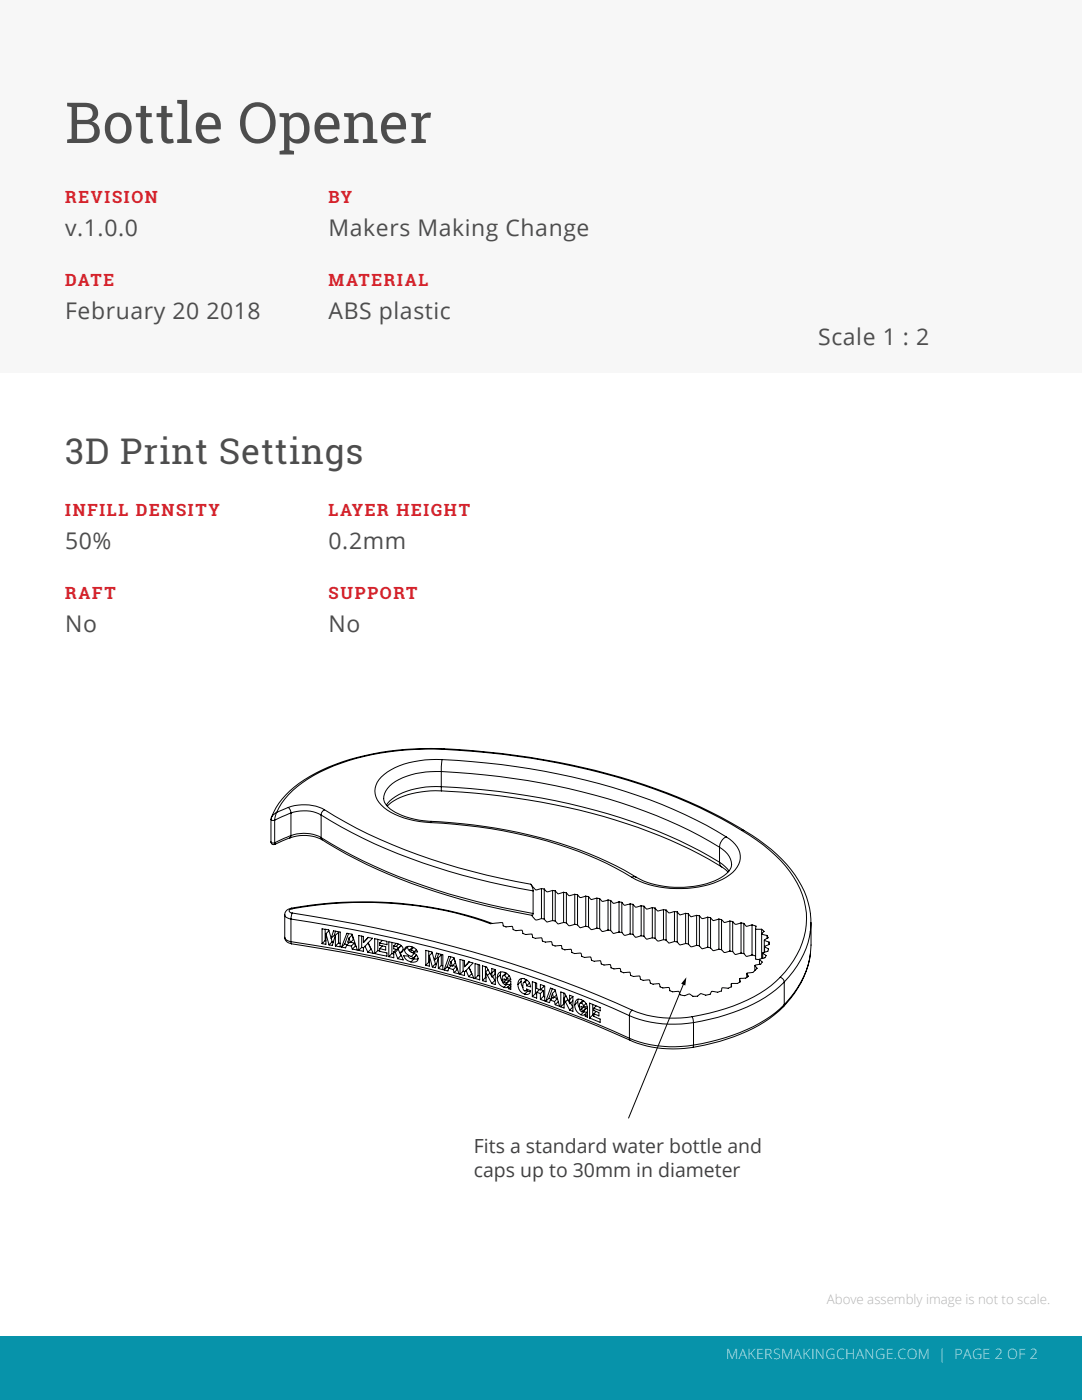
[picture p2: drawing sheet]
<svg xmlns="http://www.w3.org/2000/svg" width="216mm" height="279mm" viewBox="0 0 216 279" stroke-linecap="round" stroke-linejoin="round" font-family="sans-serif">
<path d="M0 0h215.9v74.4h-215.9z" fill="#f7f7f7"/>
<path d="M0 266.7h215.9v12.7h-215.9z" fill="#0793aa"/>
<path d="M137 195l-.3 1.7-.8-.4z" fill="#000"/>
<g fill="none" stroke="#000" stroke-width=".2">
<path d="M88.1 154a15.7 15.7 0 0 0-9.8 2.4 3.3 3.3 0 0 0-1.6 3.7 7.7 7.7 0 0 0 5.1 3.2l1.8 .4 2.4 .2M88.1 154a129.3 129.3 0 0 1 47.4 10.7l4.2 2.1 3.9 2.3M88.1 157a128.5 128.5 0 0 1 47.4 10.7l4.2 2.1 3.9 2.3M88.1 157v.8M88.1 157a14.6 14.6 0 0 0-10.3 2.8l-.7 .9M88.1 154v3M88.1 157.8a134.1 134.1 0 0 1 45.6 9.9l5.9 2.8 4.4 2.5M88.1 157.8a17.4 17.4 0 0 0-10 2.4l-.8 .7M88.2 151.6a17.4 17.4 0 0 0-11.5 3 3.9 3.9 0 0 0 0 6.6 16.3 16.3 0 0 0 9.2 3M88.2 151.6a135.8 135.8 0 0 1 46.2 9.9l2.3 1.1a67.7 67.7 0 0 1 8.2 4.4M88.2 151.6l-.1 2.4M88.6 149.6a51.7 51.7 0 0 0-24.8 4.5 17.4 17.4 0 0 0-8.6 8"/>
<path d="M88.6 149.6a141.2 141.2 0 0 1 48.9 10.6l6.5 3.2 4 2.3M88.6 149.4a52.1 52.1 0 0 0-25.6 4.9 17.7 17.7 0 0 0-8.8 8.7l-.1 .2M88.6 149.4a141.3 141.3 0 0 1 49.1 10.7l6.2 3 4.5 2.6M88.6 149.4v.2M54.1 168a.55 .55 0 0 0 .3 .5 .55 .55 0 0 0 .6 0M54.1 163.5a.51 .51 0 0 0 .7 .2M54.1 168l.3 .2h.4M54.1 163.5v4.5M54.1 163.2v.3M54.8 168.2l.2 .3M54.8 163.7v4.5M55.2 162.1l-.4 1.6"/>
<path d="M55.2 162.1l-.8 .6-.3 .5M57.5 161.1a9.2 9.2 0 0 1 7.3 .5M57.5 161.1l-2.3 1M57.5 161.1l.4 .5 .2 .7M57.8 167.2l-2.8 1.3M57.8 167.2a8 8 0 0 1 6.5 .4M58.1 162.3l-3.3 1.4M58.1 166.8l-3.3 1.4M58.1 162.3a7.4 7.4 0 0 1 6 .4M58.1 166.8a7.4 7.4 0 0 1 6 .4M58.1 166.8l-.3 .4M58.1 162.3v4.5"/>
<path d="M64.1 162.7a110.4 110.4 0 0 0 36.5 14l5.8 1.1M64.1 167.2a114.5 114.5 0 0 0 39.4 14.5l2.9 .6M64.1 167.2l.2 .4M64.1 162.7v4.5M64.3 167.6a108.9 108.9 0 0 0 35.4 13.8l6.5 1.3M64.8 161.6a109 109 0 0 0 35.2 13.7l5.9 1.2M64.8 161.6a1.18 1.18 0 0 0-.7 1.1M85.9 164.2a92.8 92.8 0 0 1 35.1 8.1l5.1 2.8M86 163.9a95.1 95.1 0 0 1 35.2 8.1l3.4 1.7 2.4 1.4M86 163.9l-.1 .3M105.9 176.5l1 1.1 1.1-.3M105.9 176.5l.5 1.3"/>
<path d="M106.4 177.8v4.5M108 177.3l.6 .1M108 177.3v6M108.6 177.4l.5 .6 1.2-.3M108.6 177.4v6M110.3 177.7l.5 .1M110.3 177.7v6M110.8 177.8l.5 .6 1.2-.3M110.8 177.8v6M112.5 178.1l.5 .1M112.5 178.1v6M113 178.2l.5 .6 1.2-.3"/>
<path d="M113 178.2v6M114.7 178.5l.5 .1M114.7 178.5v6M115.2 178.6l.5 .5 1.2-.3M115.2 178.6v6M116.9 178.8l.5 .1M116.9 178.8v6.1M117.4 178.9l.6 .6 1.1-.3M117.4 178.9v6.1M119.1 179.2l.6 .1M119.1 179.2v6M119.7 179.3l.5 .6 1.1-.3"/>
<path d="M119.7 179.3v6M121.3 179.6l.6 .1M121.3 179.6v6M121.9 179.7l.5 .6 1.1-.3M121.9 179.7v6M123.5 180l.6 .1M123.5 180v6M126.1 175.1l.4-.1 .5 .1M143.6 169.1a4 4 0 0 1 2.4 3.7 4.4 4.4 0 0 1-2.7 2.7 19.1 19.1 0 0 1-16.3-.4M143.6 172.1l.1 .5 .3 .4M143.6 172.1l1.1 .9 .8 .8M143.6 169.1v3"/>
<path d="M144 173l1.3 1M144.9 167a4.6 4.6 0 0 1 2.7 4.9 6.7 6.7 0 0 1-4.3 4 21.6 21.6 0 0 1-16.5-.4l-.7-.4M144.9 167a2.46 2.46 0 0 0-1.3 2.1M148 165.7a28.9 28.9 0 0 1 11.1 10.5 14.8 14.8 0 0 1-1.6 16.6l-1.8 2.2M148 165.7h.4M148.4 165.7a28.5 28.5 0 0 1 12.1 12.2l.8 2.3 .4 2.1M56.8 187.1l.1 .5 .4 .4 .9 .4M56.8 182.6a1.12 1.12 0 0 0 1.3 .8M56.8 187.1a1.16 1.16 0 0 0 1.3 .8M56.8 182.6v4.5M58.1 183.4a252.6 252.6 0 0 1 67.5 19.3M58.1 187.9a252.6 252.6 0 0 1 67.5 19.3"/>
<path d="M58.1 187.9l.1 .5M58.1 183.4v4.5M58.1 181.3a78.8 78.8 0 0 1 40.1 3M58.1 181.3h-.2a1.29 1.29 0 0 0-1.1 1.3M58.1 181.3l.2 .1M58.2 188.4a255.4 255.4 0 0 1 67.6 19.2M58.3 181.4a77.5 77.5 0 0 1 39.5 2.9l2.5-.2 .1 .7 .6 .2 1.2-.1 .2 .6 .5 .2 1.2-.1 .2 .7 .6 .2 1.2-.1 .2 .7 .5 .2 1.2-.1 .2 .6 .6 .2 1.2-.1 .2 .7 .6 .2 1.2-.1 .2 .6 .5 .3 1.2-.2 .2 .7 .6 .2 1.2-.1 .2 .7 .5 .2 1.2-.1 .2 .6 .6 .3 1.2-.2 .2 .7 .5 .2 1.3-.1 .1 .6 .6 .3 1.2-.1 .2 .6 .5 .2 1.3-.1 .1 .7 .6 .2 1.2-.1 .2 .6 .5 .3 1.3-.1 .2 .6 .5 .2 1.3-.1 .1 .6 .6 .3 1.2-.1 .2 .6 .5 .2 1.2-.1 .2 .7a2.11 2.11 0 0 0 1.9-.1h.1a1.52 1.52 0 0 0 2.3-.1h.1a1.77 1.77 0 0 0 1.8 0l.2-.5h.2a2.5 2.5 0 0 0 1.7 0l.2-.7 1.2 .1a.65 .65 0 0 0 .6-.9h1.3l.5-.4-.1-.4v-.2l.1-.1a2.14 2.14 0 0 0 1.6-.4l-.3-.6 .7-.1a1.06 1.06 0 0 0 1.1-.6l.3-.3-.5-.5 1.2-.3 .3-.4-.6-.6 .6-.1a.64 .64 0 0 0 .8-.6l-.7-.5 1-.4 .1-.4-.7-.5 .9-.4M58.3 181.4l-.5 .1-.1 .3 .4 .4h.2M58.3 182.2a255.7 255.7 0 0 1 67.9 19.4M58.3 182.2l-.2 1.2M64.9 187.7h.1M64.9 185.5v2.2"/>
<path d="M64.9 187.7l-.6 .6M65 186.4v2.1l-.7-.2M65 186.4l.7 2.2M65.7 185.7l-.7 .7M66.1 187.2l.5-1.4 1.3 .2v3l-1-.2M66.1 187.2l-.5-1.6-1.3-.2v2.9M66.1 187.2l.2 .8M66.3 188h.2M66.3 188l-.6 .6M66.9 186.7l-.6 2-.6-.1M66.9 186.7v2.1M66.9 186.7l.6-.6v2.1"/>
<path d="M67 185.8l-.3 .9-.6 .5M67.5 188.2l.4 .1M67.5 188.2l-.6 .6M68.2 189l1-2.7h.1l1 .1 1 3.2-1-.2M68.8 188.4l.5 .1M68.8 188.4l-.6 .6M69.2 188.6l-.2 .6-.8-.2M69.2 188.6l.9 .2M69.5 186.3l-.7 2.1M69.6 187.2l-.2 .8 .5 .1M69.6 187.2l.7-.6 .2 .9-.6 .6M69.6 187.2l.3 .9"/>
<path d="M69.7 188.1l-.5 .5M69.9 188.1l.8 .1M70.1 188.8l.2 .6M70.7 188.2l.2 .6M70.7 188.2l-.6 .6M70.9 188.8l.2 .1M70.9 188.8l-.6 .6M71.6 189.7l.9 .1v-.6l.9-1 .6 1.2-.6 .6M72.2 189.1h.3M72.2 186.8v2.3M72.2 189.1l-.6 .6M72.5 188.1l.9-1 .9 .1-.8 .9 1 2.2-1.1-.3"/>
<path d="M72.5 188.1v-1.2l-.9-.2v3M72.8 188.9l.6 1.1M73.5 187.1l-1 1M75.4 189.7l.4 .1M75.4 187.5v2.2M75.4 189.7l-.6 .6M75.8 188.2v.5l1.2 .2v.7l-1.2-.3M75.8 188.2l1.4 .3v-.6l-2.4-.6v3M75.8 189.3v.6l1.4 .3v.6l-2.4-.5M76.3 187.7l-.5 .5M76.3 188.8l-.5 .5M78.2 190.3l.4 .1"/>
<path d="M78.2 188.1v2.2M78.2 190.3l-.6 .6M78.6 190v1.1l-1-.2M78.6 190l.3 .1M78.6 188.8l.4 .1M78.6 188.8v.6l.6 .1 .2-.2M78.9 190.1l.5 1.2M78.9 190.1l.6-.7 .5 1.3M79 188.9l.4 .2v.2M79.1 188.3l-.5 .5M79.1 189.5l-.5 .5M79.5 188.4l-.5 .5"/>
<path d="M79.9 190.1l.6 1.5-1.1-.3M79.9 190.1a.83 .83 0 0 0 .6-.8 .83 .83 0 0 0-.7-.8l-2.2-.5v2.9M80 188.8l-.6 .6M80 190.7h.1M80 190.7l-.6 .6M80.1 188.7l-.7 .6M80.4 189.6l-.5 .5M80.7 189.6a1.04 1.04 0 0 1 1.7-.6 1.45 1.45 0 0 1 .9 1h-.7M80.7 189.6v.1a1.58 1.58 0 0 0 1.4 1.2M81.3 189l.4 .7M81.3 189l-.6 .6M81.3 188.9v.1"/>
<path d="M81.7 189.7l.1 .1a2.1 2.1 0 0 1 1.6 1.5v.3a1.18 1.18 0 0 1-1.4 .4M82 189.6l-.3 .1M82 189.6l.6 .4M82.1 190.9l.4 .3M82.2 190.1l.5 .2-.6 .6M82.3 189l-.6 .6M82.5 191.2v.1a.65 .65 0 0 1-1-.5l-1-.1a1.83 1.83 0 0 0 1.5 1.3M82.5 191.2l.6-.6-.7 .7 .2 .1M82.5 189.1l-.5 .5M82.6 191.4h.8M82.6 191.4l-.6 .6M83.1 189.5l-.5 .5"/>
<path d="M85.6 192l.1 .1M85.6 189.8v2.2M85.6 192l-.6 .6M85.7 190.7v2.1l-.7-.2M85.7 190.7l.6 2.3M86.3 190.2l-.6 .5M86.7 191.7l.4-1.5 1.3 .4v2.9l-.9-.2M86.7 191.7l-.5-1.7-1.2-.3v2.9M86.7 191.6l.2 .8M86.9 192.4h.2M86.9 192.4l-.6 .6M87.5 191.1l-.6 2-.6-.1"/>
<path d="M87.5 191.1v2.2M87.5 191.1l.6-.5v2.1M87.5 190.3l-.2 .8-.6 .6M88.1 192.7h.3M88.1 192.7l-.6 .6M88.6 193.6l1-2.7 .7 .1 .3 .1 1 3.3-1-.3M89.2 193l.5 .1M89.2 193l-.6 .6M89.5 193.2l-.1 .6-.8-.2M89.5 193.2l.9 .3M89.9 191l-.7 2M90 191.9l-.2 .7 .4 .2"/>
<path d="M90 191.9l.6-.6 .3 .9-.7 .6M90 191.9l.2 .9M90.1 192.7l-.6 .5M90.3 192.7l.8 .2M90.4 193.5l.2 .6M91.1 192.9l.1 .6-.6 .6M91.1 192.9l-.7 .6M91.8 194.4l.9 .3v-.7l.9-.9 .5 1.2-.6 .6M92.4 193.8l.3 .1M92.4 191.6v2.2M92.4 193.8l-.6 .6M92.7 192.9l.9-1 .8 .3-.8 .8 .9 2.2-1-.3"/>
<path d="M92.7 192.9v-1.2l-.9-.2v2.9M93 193.7l.5 1.2M93.6 192l-.9 .9M94.8 192.3l.9 .3v3l-.9-.3zM95.4 194.7l.3 .1M95.4 194.7l-.6 .6M95.4 192.5v2.2M96.9 195.1h.1M96.9 192.9v2.2M96.9 195.1l-.6 .6M96.9 194l.1 1.9-.7-.2M96.9 194l.4 .7"/>
<path d="M97.3 194.7l.8 1.6M97.4 193.5l-.5 .5M97.8 194.2l-.5 .5M98.1 194.2v-.9l.7 .2v3l-.7-.2M98.1 194.2l.1 .8M98.2 195l-1.1-2-.8-.3v3M98.3 194.9l.4 .8M98.7 193.6l-.6 .6M98.7 193.5v.1M98.7 193.6l.1 .8-.6 .6M98.7 195.7h.1M98.7 195.7l-.6 .6"/>
<path d="M99.2 195.2l.1-.7a1.26 1.26 0 0 1 2.1 0l.5 1-.8-.2M99.2 195.2a1.96 1.96 0 0 0 1.3 1.8M99.8 194.6l.1 .6 .3 .6M99.8 194.6l-.6 .6M99.9 194l-.1 .6M100.6 196v-.6l1.3 .4v1.6l-.4-.1M100.6 196l.5 .2M100.7 194.7h-.2a1.07 1.07 0 0 0 .3 1.8l.3-.3M100.7 194.7l.4 .6M101 194.2l-.7 .6M101.1 195.5l-.5 .5M101.1 194.3l-.4 .4"/>
<path d="M101.2 196.5l.7-.1-.6 .6M101.2 196.5l-.7 .5M101.3 197l-.2 .1-.6-.1M101.3 197l.2 .3M101.6 195.7l-.5 .5M101.6 195.8l-.6 .6 .2 .1M101.6 194.8l-.5 .5M101.9 196.9l-.4 .4M103.3 196.5a.95 .95 0 0 1 .3-1 .95 .95 0 0 1 1-.2 1.73 1.73 0 0 1 1.3 1.6l-.8-.2M103.3 196.5a1.96 1.96 0 0 0 1.4 1.9M104 195.9v.6l.3 .6M104 195.9l-.7 .6"/>
<path d="M104.1 195.3l-.1 .6M104.7 196l.3 .3 .1 .4M104.7 196h-.1a1.18 1.18 0 0 0 .2 1.8l.3-.4 .8 .3a.8 .8 0 0 1-1.2 .7M105 195.5l-.5 .6M105 197.7l.3 .1M105.1 195.6l-.4 .4M105.2 197.4l-.2 .3M105.3 197.8h.5M105.3 197.8l-.6 .6M105.7 196.2l-.6 .5M106 182.6l.9 1 1.1-.3M106.4 182.3l-.2 .3"/>
<path d="M106.8 198.3l.3 .1M106.8 196.1v2.2M106.8 198.3l-.6 .6M107.1 198v1.2l-.9-.3M107.1 198l.7 .3M107.6 197.5l-.5 .5M107.8 197.5l-.7-.2v-1.1l-.9-.3v3M107.8 197.5v-1l.9 .3v3l-.9-.3M107.8 198.3v1.2M107.9 197.5l.5 .2M108 183.3l.6 .1M108.4 198.8l.3 .1"/>
<path d="M108.4 196.7v.2l-.6 .6M108.4 197.7v1.1M108.4 198.8l-.6 .7M108.4 197.7l-.6 .6M108.6 183.4l.6 .6 1.1-.3M108.9 199.8l.9-2.6h.2l.8 .3 .9 3.3-.9-.3M109.5 199.2l.5 .2M109.5 199.2l-.6 .6M109.8 199.6l-.2 .5-.7-.3M109.8 199.6l.8 .3M110.2 197.3l-.7 1.9M110.2 198.2l-.2 .8 .5 .1"/>
<path d="M110.2 198.2l.3 .9M110.3 183.7l.5 .1M110.3 199.1l-.5 .5M110.6 199l.6 .3-.6 .6M110.6 199.9l.2 .6M110.8 183.8l.5 .6 1.2-.3M110.8 197.7l-.6 .5M111.1 198.6l-.6 .5M111.4 199.9l-.6 .6M112.5 184.1l.5 .1M112.5 199.2l.1 .5M112.5 199.2l.3 .7"/>
<path d="M112.5 199.3l.1 1.9-.7-.3M112.5 198.2v1M112.8 199.9l.9 1.7M113 198.8l-.5 .4M113 184.2l.5 .5 1.2-.2M113.3 199.5l-.5 .4M113.7 199.5v-.9l.6 .3v3l-.6-.3M113.7 199.5v.8M114.3 198.9l-.6 .6M114.3 198.9h.1M114.3 199.7l-.6 .6M114.7 184.5l.5 .1"/>
<path d="M115.2 184.6l.6 .5 1.1-.2M115.3 199.9l.3 1.2M115.3 199.9l-.6 .6M115.4 199.4l-.1 .5M116.3 199.7l-.5 .5M116.4 199.8l-.4 .4M116.9 184.9l.5 .1M117.4 185l.6 .5 1.1-.3M119.1 185.2l.6 .1M119.7 185.3l.5 .6 1.1-.3M121.3 185.6l.6 .1M121.9 185.7l.5 .6 1.1-.3"/>
<path d="M123.5 186l.6 .1M124.1 180.1l.5 .6 1.1-.3M124.1 186.1l.5 .6 1.1-.3M124.1 180.1v6M125.7 180.4l.6 .1M125.7 186.4l.6 .1M125.7 180.4v6M126.3 180.5l.5 .5 1.1-.2M126.3 186.5l.5 .6 1.1-.3M126.3 180.5v6M127.9 180.8l.6 .1M127.9 186.8h.6"/>
<path d="M127.9 180.8v6M128.5 180.9l.6 .5 1.1-.3M128.5 186.8l.5 .6 1.2-.2M128.5 180.9v5.9M130.2 181.1l.5 .1M130.2 181.1v6.1M130.2 187.2h.5M130.7 181.2l.5 .6 1.2-.3M130.7 187.2l.5 .6 1.2-.3M130.7 181.2v6M132.4 181.5l.5 .1M132.4 181.5v6"/>
<path d="M132.4 187.5l.5 .1M132.9 181.6l.5 .6 1.2-.3M132.9 187.6l.6 .6 1.1-.3M132.9 181.6v6M134.6 181.9l.5 .1M134.6 187.9l.5 .1M134.6 181.9v6M135.1 182l.6 .6 1.1-.3M135.1 188l.6 .6 1.1-.3M135.1 182v6M136.4 196.4l-11 26.7M136.8 182.3l.6 .1"/>
<path d="M136.8 188.3l.6 .1M136.8 182.3v6M137.4 182.4l.5 .6 1.1-.3M137.4 188.4l.5 .5 1.1-.2M137.4 182.4v6M139 182.7l.6 .1M139 182.7v6M139 188.7l.6 .1M139.6 182.8l.5 .5 1.1-.3M139.6 188.8l.5 .5 1.1-.3M139.6 182.8v6M141.2 183l.6 .1"/>
<path d="M141.2 183v6M141.2 189l.6 .2M141.8 183.1l.5 .6 1.1-.3M141.8 189.2l.5 .5 1.1-.3M141.8 183.1v6.1M143.4 183.4l.6 .1M143.4 183.4v6M143.4 189.4l.6 .1M144 183.5l.5 .6 1.1-.3M144 189.5l.5 .6 1.1-.3M144 183.5v6M145.6 183.8l.6 .1"/>
<path d="M145.6 183.8v6M145.6 189.8l.6 .1M145.9 196.4v.5M146.2 183.9l.5 .6 1.2-.3M146.2 189.9l.6 .6 1.1-.3M146.2 183.9v6M147.6 195.3v.7M147.9 184.2l.5 .1M147.9 184.2v6M147.9 190.2l.5 .1M148.4 184.3l.5 .6 1.2-.3M148.4 190.3l.5 .6 1.2-.3"/>
<path d="M148.4 184.3v6M149 194.3v.8M150.1 184.6l.8 .2-.1 .7h1.2M150.1 190.6l.7 .2M150.1 184.6v6M150.6 192.7v1M150.8 185.3v6.1l.7 .1v1M152 185.5l.5 .4-.5 .5 1.1 .3M152 185.5v5.8M152.2 190.2v1.1M152.5 187.6v2.5M152.6 188.9v1.1"/>
<path d="M153.1 186.7a.36 .36 0 0 1 .1 .4 .36 .36 0 0 1-.3 .2l-.4 .3 1 .4M153.1 186.7v.6M153.5 188v.5M155.7 195a28.2 28.2 0 0 1-14.2 7.2l-3.4 .7M155.7 195a1.13 1.13 0 0 1 .8 1M156.5 196a29.9 29.9 0 0 1-14.8 7.4l-3.3 .7M156.5 196v4.5M161.7 190.3a18.6 18.6 0 0 1-5.4 10.6M161.7 182.4a15.9 15.9 0 0 1-4.3 12.5l-.9 1.1M161.8 184.1a33 33 0 0 1-.3 7.3 19.1 19.1 0 0 1-5 9.1M112.5 200.3h.1M112.5 200.3l-.6 .6"/>
<path d="M113.7 200.3l-1-2.1-.8-.2v2.9M113.9 200.2l.4 .8-.6 .6M114.7 200.5l.1-.6a1.19 1.19 0 0 1 2 .2l.4 .9-.8-.2M114.7 200.5a2.04 2.04 0 0 0 1.2 2M116 201.5v-.7l1.2 .5v1.7l-.4-.2M116 201.5l.4 .2M116 200.2l-.1-.1a1.28 1.28 0 0 0 .1 1.8h.3l.1-.2M116 200.2l.4 .3v.3M116.4 201.8l.1 .1M116.4 201l-.4 .5M116.5 201.9h.7l-.5 .6M116.5 201.9l-.6 .6"/>
<path d="M116.7 202.5l-.3 .1-.5-.1M116.7 202.5l.1 .3M116.9 201.2l-.5 .5M116.9 200.3l-.5 .5M117 201.3l-.6 .6M117.2 202.4l-.4 .4M118.3 202.6l.2 .1M118.3 200.4v2.2M118.3 202.6l-.6 .6M118.5 201.2v.4l1 .5v.7l-1-.5M118.5 201.2l1.3 .5v-.6l-2.1-.9v3M118.5 202.3v.6l1.3 .5v.6l-2.1-.8"/>
<path d="M118.9 200.7l-.4 .5M118.9 201.9l-.4 .4M125.6 202.7a23.3 23.3 0 0 0 12.8 1.4M125.6 207.2a22.9 22.9 0 0 0 12.8 1.4M125.6 207.2l.2 .4M125.6 202.7v4.5M125.8 207.6a22.2 22.2 0 0 0 12.5 1.4M126.2 201.6a21.6 21.6 0 0 0 11.9 1.3M126.2 201.6a1.17 1.17 0 0 0-.6 1.1M138.1 202.9l.3 1.2M138.4 208.6l-.1 .4M138.4 204.1v4.5"/>
<path d="M156.3 200.9a28.2 28.2 0 0 1-12.7 6.9l-5.3 1.2M156.5 200.5a29.9 29.9 0 0 1-14.8 7.4l-3.3 .7M156.5 200.5l-.2 .4"/>
</g>
<text font-size="11.3" fill="#4d4d4d" x="13" y="28.5">Bottle Opener</text>
<text font-size="7.1" fill="#4d4d4d" x="13" y="92.7">3D Print Settings</text>
<g font-size="4.6" fill="#4d4d4d">
<text x="13" y="47.2">v.1.0.0</text>
<text x="65.6" y="47.2">Makers Making Change</text>
<text x="13" y="63.8">February 20 2018</text>
<text x="65.6" y="63.8">ABS plastic</text>
<text x="163.3" y="68.8">Scale 1 : 2</text>
<text x="13" y="109.6">50%</text>
<text x="65.6" y="109.6">0.2mm</text>
<text x="13" y="126.2">No</text>
<text x="65.6" y="126.2">No</text>
</g>
<g font-size="3.9" fill="#414042">
<text x="94.6" y="230.2">Fits a standard water bottle and</text>
<text x="94.6" y="234.8">caps up to 30mm in diameter</text>
</g>
<g font-size="3.4" fill="#d5222b">
<text x="13" y="40.5">REVISION</text>
<text x="65.6" y="40.5">BY</text>
<text x="13" y="57.1">DATE</text>
<text x="65.6" y="57.1">MATERIAL</text>
<text x="13" y="102.9">INFILL DENSITY</text>
<text x="65.6" y="102.9">LAYER HEIGHT</text>
<text x="13" y="119.5">RAFT</text>
<text x="65.6" y="119.5">SUPPORT</text>
</g>
<text font-size="2.8" fill="#fff" x="144.9" y="271.1">MAKERSMAKINGCHANGE.COM | PAGE 2 OF 2</text>
<text font-size="2.6" fill="#b3b3b3" x="165" y="260.3">Above assembly image is not to scale.</text>
</svg>
